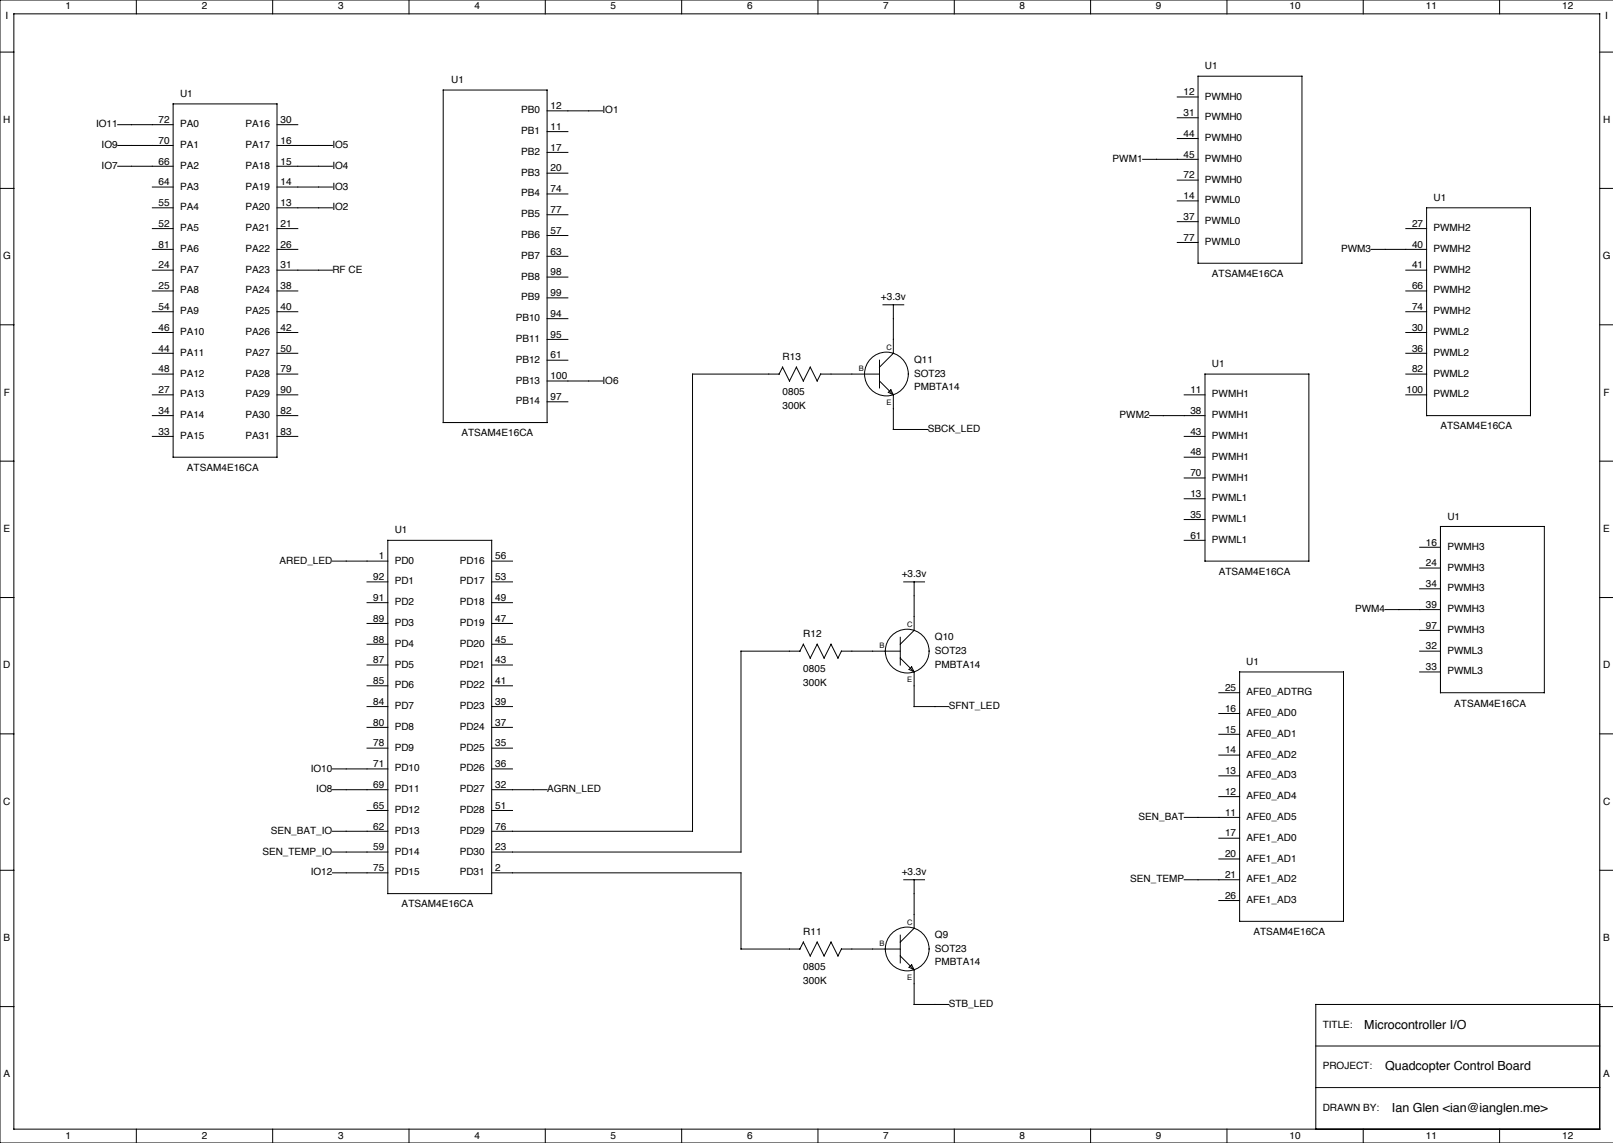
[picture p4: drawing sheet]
<svg xmlns="http://www.w3.org/2000/svg" width="592mm" height="419mm" viewBox="0 0 592 419" stroke-linecap="round" stroke-linejoin="round" font-family="sans-serif">
<g fill="none" stroke="#000" stroke-width=".37">
<path d="M0 19.1h5.1M5.1 5.1h581.6v408.9h-581.6zM50 0v5.1M100 0v5.1M150 0v5.1M200 0v5.1M250 0v5.1M300 0v5.1M350 0v5.1M400 0v5.1M450 0v5.1M500 0v5.1"/>
<path d="M550 0v5.1M586.7 19.1h5M591.7 0h-591.7v419.1h591.7M63.5 38.1h38.1v129.5h-38.1zM162.6 33h38.1v121.9h-38.1zM431.8 35.6h7.6M439.4 27.9h38.1v68.6h-38.1zM43.2 53.3h20.3M43.2 45.7h20.3M101.6 53.3h20.3M101.6 45.7h7.6M200.7 55.9h7.6"/>
<path d="M200.7 48.3h7.6M200.7 40.6h20.3M419.1 58.4h20.3M431.8 50.8h7.6M431.8 43.2h7.6M0 69.1h5.1M43.2 61h20.3M55.9 76.2h7.6M55.9 68.6h7.6M101.6 76.2h20.3M101.6 68.6h20.3M101.6 61h20.3"/>
<path d="M200.7 78.7h7.6M200.7 71.1h7.6M200.7 63.5h7.6M431.8 73.7h7.6M431.8 66h7.6M523.2 76.2h38.1v76.2h-38.1zM586.7 69.1h5M55.9 99.1h7.6M55.9 91.4h7.6M55.9 83.8h7.6M101.6 99.1h20.3M101.6 91.4h7.6"/>
<path d="M101.6 83.8h7.6M200.7 94h7.6M200.7 86.4h7.6M431.8 88.9h7.6M431.8 81.3h7.6M502.9 91.4h20.3M515.6 99.1h7.6M515.6 83.8h7.6M0 119.1h5.1M55.9 114.3h7.6M55.9 106.7h7.6M101.6 114.3h7.6"/>
<path d="M101.6 106.7h7.6M200.7 116.8h7.6M200.7 109.2h7.6M200.7 101.6h7.6M323.8 111.8h7.7M327.7 111.8v17.7l-5.1 5.1M515.6 114.3h7.6M515.6 106.7h7.6M586.7 119.1h5M55.9 137.2h7.6M55.9 129.5h7.6M55.9 121.9h7.6"/>
<path d="M101.6 137.2h7.6M101.6 129.5h7.6M101.6 121.9h7.6M200.7 139.7h20.3M200.7 132.1h7.6M200.7 124.5h7.6M285.8 137.2l1.2-2.6 2.6 5.1 2.5-5.1 2.5 5.1 2.6-5.1 2.5 5.1 1.3-2.5h21.6M285.8 137.2h-31.8v167.6h-73.7M322.6 139.7l5.1 5.1M322.6 132.1v10.1M442 137.2h38.1v68.5h-38.1zM515.6 137.2h7.6"/>
<path d="M515.6 129.5h7.6M515.6 121.9h7.6M55.9 152.4h7.6M55.9 144.8h7.6M101.6 152.4h7.6M101.6 144.8h7.6M200.7 147.3h7.6M325.8 143.9l.9-.9 1 1.8zM327.7 144.8v12.7h12.7M421.6 152.4h20.4M434.3 144.8h7.7M515.6 144.8h7.6"/>
<path d="M0 169.1h5.1M55.9 160h7.6M101.6 160h7.6M434.3 175.3h7.7M434.3 167.6h7.7M434.3 160h7.7M586.7 169.1h5M142.2 198.1h38.1v129.6h-38.1zM434.3 198.1h7.7M434.3 190.5h7.7M434.3 182.9h7.7M528.3 193h38.1v61h-38.1z"/>
<path d="M0 219.1h5.1M121.9 205.7h20.3M134.6 213.4h7.6M180.3 205.7h7.7M180.3 213.4h7.7M331.5 213.4h7.6M335.3 213.4v17.7l-5.1 5.1M520.7 215.9h7.6M520.7 208.3h7.6M520.7 200.7h7.6M586.7 219.1h5M134.6 236.2h7.6"/>
<path d="M134.6 228.6h7.6M134.6 221h7.6M180.3 236.2h7.7M180.3 228.6h7.7M180.3 221h7.7M293.4 238.8h-21.6v73.6h-91.5M294.6 236.2l2.6 5.1 2.5-5.1 2.6 5.1 2.5-5.1 2.5 5.1 1.3-2.5h21.6M294.7 236.2l-1.3 2.6M330.2 233.7v10.1M508 223.5h20.3M520.7 238.8h7.6M520.7 231.1h7.6"/>
<path d="M134.6 259.1h7.6M134.6 251.5h7.6M134.6 243.8h7.6M180.3 259.1h7.7M180.3 251.5h7.7M180.3 243.8h7.7M330.2 241.3l5.1 5.1M334.4 244.6l.9 1.8-1.8-.9zM335.3 246.4v12.7h12.7M447 254h7.7M454.7 246.4h38.1v91.4h-38.1zM520.7 246.4h7.6"/>
<path d="M0 269.1h5.1M134.6 274.3h7.6M134.6 266.7h7.6M180.3 274.3h7.7M180.3 266.7h7.7M447 276.9h7.7M447 269.2h7.7M447 261.6h7.7M586.7 269.1h5M121.9 289.6h20.3M121.9 281.9h20.3M134.6 297.2h7.6"/>
<path d="M180.3 289.6h20.4M180.3 297.2h7.7M180.3 281.9h7.7M434.3 299.7h20.4M447 292.1h7.7M447 284.5h7.7M0 319.1h5.1M121.9 312.4h20.3M121.9 304.8h20.3M447 315h7.7M447 307.3h7.7M586.7 319.1h5"/>
<path d="M121.9 320h20.3M180.3 320h91.5v28h21.6M331.5 322.6h7.6M335.3 322.6v17.8l-5.1 5M434.3 322.6h20.4M447 330.2h7.7M294.6 345.4l2.6 5.1 2.5-5.1 2.6 5.1 2.5-5.1 2.5 5.1 1.3-2.5h21.6M294.7 345.4l-1.3 2.6M330.2 350.5l5.1 5.1M330.2 342.9v10.2M334.4 353.8l.9 1.8-1.8-.9zM335.3 355.6v12.7h12.7"/>
<path d="M0 369.1h5.1M586.7 368.3h-104.1v45.7M586.7 369.1h5M482.6 398.8h104.1M482.6 383.5h104.1M50 414v5.1M100 414v5.1M150 414v5.1M200 414v5.1M250 414v5.1M300 414v5.1M350 414v5.1"/>
<path d="M400 414v5.1M450 414v5.1M500 414v5.1M550 414v5.1"/>
<circle cx="325.1" cy="137.1" r="8"/>
<circle cx="332.7" cy="238.7" r="8"/>
<circle cx="332.7" cy="348" r="8"/>
</g>
<g font-size="4.6">
<text x="500.4" y="377.1">Microcontroller I/O</text>
<text x="508" y="392.4">Quadcopter Control Board</text>
<text x="510.5" y="407.6">Ian Glen &lt;ian@ianglen.me&gt;</text>
</g>
<g font-size="3.7">
<text x="24" y="3.4">1</text>
<text x="74" y="3.5">2</text>
<text x="124" y="3.5">3</text>
<text x="174" y="3.5">4</text>
<text x="224" y="3.4">5</text>
<text x="274" y="3.5">6</text>
<text x="324" y="3.4">7</text>
<text x="374" y="3.5">8</text>
<text x="424" y="3.5">9</text>
<text x="473" y="3.5">10</text>
<text x="523" y="3.4">11</text>
<text x="573" y="3.5">12</text>
<text x="2" y="6.9">I</text>
<text x="588.8" y="6.9">I</text>
<text x="442" y="25.4">U1</text>
<text x="66" y="35.6">U1</text>
<text x="165.5" y="30.5">U1</text>
<text x="434.1" y="34.9">12</text>
<text x="191.2" y="41.6">PB0</text>
<text x="201.9" y="40">12</text>
<text x="221" y="41.6">IO1</text>
<text x="442" y="36.5">PWMH0</text>
<text x="1.2" y="45">H</text>
<text x="35.2" y="46.7">IO11</text>
<text x="58.1" y="45.1">72</text>
<text x="66" y="46.6">PA0</text>
<text x="90.1" y="46.6">PA16</text>
<text x="102.9" y="45.1">30</text>
<text x="201.9" y="47.6">11</text>
<text x="434.1" y="42.5">31</text>
<text x="442" y="44.1">PWMH0</text>
<text x="588" y="45">H</text>
<text x="58.1" y="52.7">70</text>
<text x="102.9" y="52.7">16</text>
<text x="191.2" y="49.2">PB1</text>
<text x="434.1" y="50.2">44</text>
<text x="442" y="51.7">PWMH0</text>
<text x="37.3" y="54.3">IO9</text>
<text x="66" y="54.3">PA1</text>
<text x="90.1" y="54.3">PA17</text>
<text x="121.9" y="54.3">IO5</text>
<text x="191.2" y="56.8">PB2</text>
<text x="201.9" y="55.2">17</text>
<text x="408.1" y="59.3">PWM1</text>
<text x="434.1" y="57.8">45</text>
<text x="442" y="59.3">PWMH0</text>
<text x="37.3" y="61.9">IO7</text>
<text x="58.1" y="60.3">66</text>
<text x="66" y="61.9">PA2</text>
<text x="90.1" y="61.9">PA18</text>
<text x="102.9" y="60.3">15</text>
<text x="121.9" y="61.9">IO4</text>
<text x="191.2" y="64.4">PB3</text>
<text x="201.9" y="62.9">20</text>
<text x="434.1" y="65.4">72</text>
<text x="58.1" y="67.9">64</text>
<text x="66" y="69.5">PA3</text>
<text x="90.1" y="69.5">PA19</text>
<text x="102.9" y="67.9">14</text>
<text x="121.9" y="69.5">IO3</text>
<text x="201.9" y="70.5">74</text>
<text x="442" y="67">PWMH0</text>
<text x="58.1" y="75.6">55</text>
<text x="66" y="77.1">PA4</text>
<text x="90.1" y="77.1">PA20</text>
<text x="102.9" y="75.6">13</text>
<text x="121.9" y="77.2">IO2</text>
<text x="191.2" y="72">PB4</text>
<text x="434.1" y="73">14</text>
<text x="442" y="74.6">PWML0</text>
<text x="525.8" y="73.7">U1</text>
<text x="58.1" y="83.2">52</text>
<text x="102.9" y="83.2">21</text>
<text x="191.2" y="79.7">PB5</text>
<text x="201.9" y="78.1">77</text>
<text x="434.1" y="80.6">37</text>
<text x="442" y="82.2">PWML0</text>
<text x="517.9" y="83.2">27</text>
<text x="66" y="84.7">PA5</text>
<text x="90.1" y="84.7">PA21</text>
<text x="191.2" y="87.3">PB6</text>
<text x="201.9" y="85.7">57</text>
<text x="434.1" y="88.3">77</text>
<text x="442" y="89.8">PWML0</text>
<text x="525.8" y="84.7">PWMH2</text>
<text x="1.1" y="95.1">G</text>
<text x="58.1" y="90.8">81</text>
<text x="66" y="92.4">PA6</text>
<text x="90.1" y="92.4">PA22</text>
<text x="102.9" y="90.8">26</text>
<text x="191.2" y="94.9">PB7</text>
<text x="201.9" y="93.3">63</text>
<text x="491.9" y="92.4">PWM3</text>
<text x="517.9" y="90.8">40</text>
<text x="525.8" y="92.4">PWMH2</text>
<text x="587.9" y="95.1">G</text>
<text x="58.1" y="98.4">24</text>
<text x="66" y="100">PA7</text>
<text x="90.1" y="100">PA23</text>
<text x="102.9" y="98.4">31</text>
<text x="121.9" y="100">RF CE</text>
<text x="201.9" y="101">98</text>
<text x="444.5" y="101.6">ATSAM4E16CA</text>
<text x="517.9" y="98.4">41</text>
<text x="525.8" y="100">PWMH2</text>
<text x="58.1" y="106">25</text>
<text x="66" y="107.6">PA8</text>
<text x="90.1" y="107.6">PA24</text>
<text x="102.9" y="106">38</text>
<text x="191.2" y="102.5">PB8</text>
<text x="517.9" y="106">66</text>
<text x="525.8" y="107.6">PWMH2</text>
<text x="58.1" y="113.7">54</text>
<text x="102.9" y="113.7">40</text>
<text x="191.2" y="110.1">PB9</text>
<text x="201.9" y="108.6">99</text>
<text x="323.1" y="110.1">+3.3v</text>
<text x="517.9" y="113.7">74</text>
<text x="66" y="115.2">PA9</text>
<text x="90.1" y="115.2">PA25</text>
<text x="189.1" y="117.8">PB10</text>
<text x="201.9" y="116.2">94</text>
<text x="525.8" y="115.2">PWMH2</text>
<text x="58.1" y="121.3">46</text>
<text x="66" y="122.8">PA10</text>
<text x="90.1" y="122.8">PA26</text>
<text x="102.9" y="121.3">42</text>
<text x="189.1" y="125.4">PB11</text>
<text x="201.9" y="123.8">95</text>
<text x="517.9" y="121.3">30</text>
<text x="525.8" y="122.8">PWML2</text>
<text x="58.1" y="128.9">44</text>
<text x="66" y="130.5">PA11</text>
<text x="90.1" y="130.5">PA27</text>
<text x="102.9" y="128.9">50</text>
<text x="201.9" y="131.4">61</text>
<text x="517.9" y="128.9">36</text>
<text x="525.8" y="130.5">PWML2</text>
<text x="58.1" y="136.5">48</text>
<text x="102.9" y="136.5">79</text>
<text x="189.1" y="133">PB12</text>
<text x="287" y="132.1">R13</text>
<text x="335.3" y="133">Q11</text>
<text x="444.5" y="134.6">U1</text>
<text x="517.9" y="136.5">82</text>
<text x="66" y="138.1">PA12</text>
<text x="90.1" y="138.1">PA28</text>
<text x="189.1" y="140.6">PB13</text>
<text x="201.9" y="139.1">100</text>
<text x="221" y="140.7">IO6</text>
<text x="335.3" y="138.1">SOT23</text>
<text x="335.3" y="143.2">PMBTA14</text>
<text x="525.8" y="138.1">PWML2</text>
<text x="1.4" y="145">F</text>
<text x="58.1" y="144.1">27</text>
<text x="66" y="145.7">PA13</text>
<text x="90.1" y="145.7">PA29</text>
<text x="102.9" y="144.1">90</text>
<text x="189.1" y="148.2">PB14</text>
<text x="201.9" y="146.7">97</text>
<text x="287" y="149.9">300K</text>
<text x="287" y="144.8">0805</text>
<text x="436.6" y="144.1">11</text>
<text x="444.5" y="145.7">PWMH1</text>
<text x="515.8" y="144.1">100</text>
<text x="525.8" y="145.7">PWML2</text>
<text x="588.2" y="145">F</text>
<text x="58.1" y="151.8">34</text>
<text x="66" y="153.3">PA14</text>
<text x="90.1" y="153.3">PA30</text>
<text x="102.9" y="151.8">82</text>
<text x="410.6" y="153.3">PWM2</text>
<text x="436.6" y="151.8">38</text>
<text x="444.5" y="153.3">PWMH1</text>
<text x="58.1" y="159.4">33</text>
<text x="66" y="160.9">PA15</text>
<text x="90.1" y="160.9">PA31</text>
<text x="102.9" y="159.4">83</text>
<text x="169.3" y="160">ATSAM4E16CA</text>
<text x="340.4" y="158.4">SBCK_LED</text>
<text x="436.6" y="159.4">43</text>
<text x="444.5" y="160.9">PWMH1</text>
<text x="528.3" y="157.5">ATSAM4E16CA</text>
<text x="436.6" y="167">48</text>
<text x="68.6" y="172.7">ATSAM4E16CA</text>
<text x="444.5" y="168.6">PWMH1</text>
<text x="436.6" y="174.6">70</text>
<text x="444.5" y="176.2">PWMH1</text>
<text x="436.6" y="182.2">13</text>
<text x="444.5" y="183.8">PWML1</text>
<text x="436.6" y="189.9">35</text>
<text x="444.5" y="191.4">PWML1</text>
<text x="530.9" y="190.5">U1</text>
<text x="1.3" y="195">E</text>
<text x="144.8" y="195.6">U1</text>
<text x="436.6" y="197.5">61</text>
<text x="588.1" y="195">E</text>
<text x="444.5" y="199">PWML1</text>
<text x="523" y="200">16</text>
<text x="530.9" y="201.6">PWMH3</text>
<text x="102.5" y="206.7">ARED_LED</text>
<text x="138.9" y="205.1">1</text>
<text x="144.8" y="206.7">PD0</text>
<text x="168.6" y="206.7">PD16</text>
<text x="181.6" y="205.1">56</text>
<text x="523" y="207.6">24</text>
<text x="530.9" y="209.2">PWMH3</text>
<text x="136.9" y="212.7">92</text>
<text x="144.8" y="214.3">PD1</text>
<text x="168.6" y="214.3">PD17</text>
<text x="181.6" y="212.7">53</text>
<text x="330.7" y="211.7">+3.3v</text>
<text x="447" y="210.8">ATSAM4E16CA</text>
<text x="523" y="215.3">34</text>
<text x="136.9" y="220.3">91</text>
<text x="144.8" y="221.9">PD2</text>
<text x="168.6" y="221.9">PD18</text>
<text x="181.6" y="220.3">49</text>
<text x="530.9" y="216.8">PWMH3</text>
<text x="136.9" y="228">89</text>
<text x="181.6" y="228">47</text>
<text x="497" y="224.4">PWM4</text>
<text x="523" y="222.9">39</text>
<text x="530.9" y="224.4">PWMH3</text>
<text x="144.8" y="229.5">PD3</text>
<text x="168.6" y="229.5">PD19</text>
<text x="294.6" y="233.7">R12</text>
<text x="523" y="230.5">97</text>
<text x="530.9" y="232.1">PWMH3</text>
<text x="136.9" y="235.6">88</text>
<text x="144.8" y="237.1">PD4</text>
<text x="168.6" y="237.1">PD20</text>
<text x="181.6" y="235.6">45</text>
<text x="342.9" y="234.6">Q10</text>
<text x="342.9" y="239.7">SOT23</text>
<text x="523" y="238.1">32</text>
<text x="530.9" y="239.7">PWML3</text>
<text x="1.2" y="245">D</text>
<text x="136.9" y="243.2">87</text>
<text x="144.8" y="244.8">PD5</text>
<text x="168.6" y="244.8">PD21</text>
<text x="181.6" y="243.2">43</text>
<text x="342.9" y="244.8">PMBTA14</text>
<text x="457.1" y="243.9">U1</text>
<text x="523" y="245.7">33</text>
<text x="588" y="245">D</text>
<text x="136.9" y="250.8">85</text>
<text x="181.6" y="250.8">41</text>
<text x="294.6" y="251.5">300K</text>
<text x="294.6" y="246.4">0805</text>
<text x="530.9" y="247.3">PWML3</text>
<text x="144.8" y="252.4">PD6</text>
<text x="168.6" y="252.4">PD22</text>
<text x="449.3" y="253.4">25</text>
<text x="457.2" y="255">AFE0_ADTRG</text>
<text x="136.9" y="258.4">84</text>
<text x="144.8" y="260">PD7</text>
<text x="168.6" y="260">PD23</text>
<text x="181.6" y="258.4">39</text>
<text x="348" y="260">SFNT_LED</text>
<text x="449.3" y="261">16</text>
<text x="457.2" y="262.5">AFE0_AD0</text>
<text x="533.4" y="259.1">ATSAM4E16CA</text>
<text x="136.9" y="266.1">80</text>
<text x="144.8" y="267.6">PD8</text>
<text x="168.6" y="267.6">PD24</text>
<text x="181.6" y="266.1">37</text>
<text x="449.3" y="268.6">15</text>
<text x="136.9" y="273.7">78</text>
<text x="144.8" y="275.2">PD9</text>
<text x="168.6" y="275.2">PD25</text>
<text x="181.6" y="273.7">35</text>
<text x="457.2" y="270.2">AFE0_AD1</text>
<text x="136.9" y="281.3">71</text>
<text x="181.6" y="281.3">36</text>
<text x="449.3" y="276.2">14</text>
<text x="457.2" y="277.8">AFE0_AD2</text>
<text x="114" y="282.9">IO10</text>
<text x="144.8" y="282.9">PD10</text>
<text x="168.6" y="282.9">PD26</text>
<text x="449.3" y="283.8">13</text>
<text x="457.2" y="285.4">AFE0_AD3</text>
<text x="116" y="290.5">IO8</text>
<text x="136.9" y="288.9">69</text>
<text x="144.8" y="290.5">PD11</text>
<text x="168.6" y="290.5">PD27</text>
<text x="181.6" y="288.9">32</text>
<text x="200.7" y="290.5">AGRN_LED</text>
<text x="449.3" y="291.5">12</text>
<text x="457.2" y="293">AFE0_AD4</text>
<text x="1.2" y="295.1">C</text>
<text x="136.9" y="296.5">65</text>
<text x="144.8" y="298.1">PD12</text>
<text x="168.6" y="298.1">PD28</text>
<text x="181.6" y="296.5">51</text>
<text x="449.3" y="299.1">11</text>
<text x="588" y="295.1">C</text>
<text x="99.3" y="305.8">SEN_BAT_IO</text>
<text x="136.9" y="304.2">62</text>
<text x="144.8" y="305.7">PD13</text>
<text x="168.6" y="305.7">PD29</text>
<text x="181.6" y="304.2">76</text>
<text x="417.6" y="300.7">SEN_BAT</text>
<text x="457.2" y="300.6">AFE0_AD5</text>
<text x="136.9" y="311.8">59</text>
<text x="181.6" y="311.8">23</text>
<text x="449.3" y="306.7">17</text>
<text x="457.2" y="308.3">AFE1_AD0</text>
<text x="96.2" y="313.4">SEN_TEMP_IO</text>
<text x="144.8" y="313.3">PD14</text>
<text x="168.6" y="313.3">PD30</text>
<text x="449.3" y="314.3">20</text>
<text x="457.2" y="315.9">AFE1_AD1</text>
<text x="114" y="321">IO12</text>
<text x="136.9" y="319.4">75</text>
<text x="144.8" y="321">PD15</text>
<text x="168.6" y="321">PD31</text>
<text x="181.6" y="319.4">2</text>
<text x="330.7" y="321">+3.3v</text>
<text x="414.6" y="323.5">SEN_TEMP</text>
<text x="449.3" y="321.9">21</text>
<text x="457.2" y="323.5">AFE1_AD2</text>
<text x="449.3" y="329.6">26</text>
<text x="147.3" y="332.7">ATSAM4E16CA</text>
<text x="457.2" y="331.1">AFE1_AD3</text>
<text x="1.3" y="345">B</text>
<text x="294.6" y="342.9">R11</text>
<text x="342.9" y="343.9">Q9</text>
<text x="459.7" y="342.9">ATSAM4E16CA</text>
<text x="588.1" y="345">B</text>
<text x="342.9" y="348.9">SOT23</text>
<text x="342.9" y="354">PMBTA14</text>
<text x="294.6" y="355.6">0805</text>
<text x="294.6" y="360.7">300K</text>
<text x="348" y="369.3">STB_LED</text>
<text x="485.1" y="376.8">TITLE:</text>
<text x="1.3" y="395">A</text>
<text x="485.1" y="392.1">PROJECT:</text>
<text x="588.1" y="395">A</text>
<text x="485.1" y="407.3">DRAWN BY:</text>
<text x="24" y="417.5">1</text>
<text x="74" y="417.5">2</text>
<text x="124" y="417.5">3</text>
<text x="174" y="417.5">4</text>
<text x="224" y="417.5">5</text>
<text x="274" y="417.5">6</text>
<text x="324" y="417.5">7</text>
<text x="374" y="417.5">8</text>
<text x="424" y="417.5">9</text>
<text x="473" y="417.5">10</text>
<text x="523" y="417.5">11</text>
<text x="573" y="417.5">12</text>
</g>
<g font-size="2.8">
<text x="325.1" y="128.3">C</text>
<text x="315" y="135.9">B</text>
<text x="325.1" y="148.6">E</text>
<text x="332.7" y="229.9">C</text>
<text x="322.6" y="237.5">B</text>
<text x="332.7" y="250.2">E</text>
<text x="332.7" y="339.1">C</text>
<text x="322.6" y="346.7">B</text>
<text x="332.7" y="359.4">E</text>
</g>
</svg>
